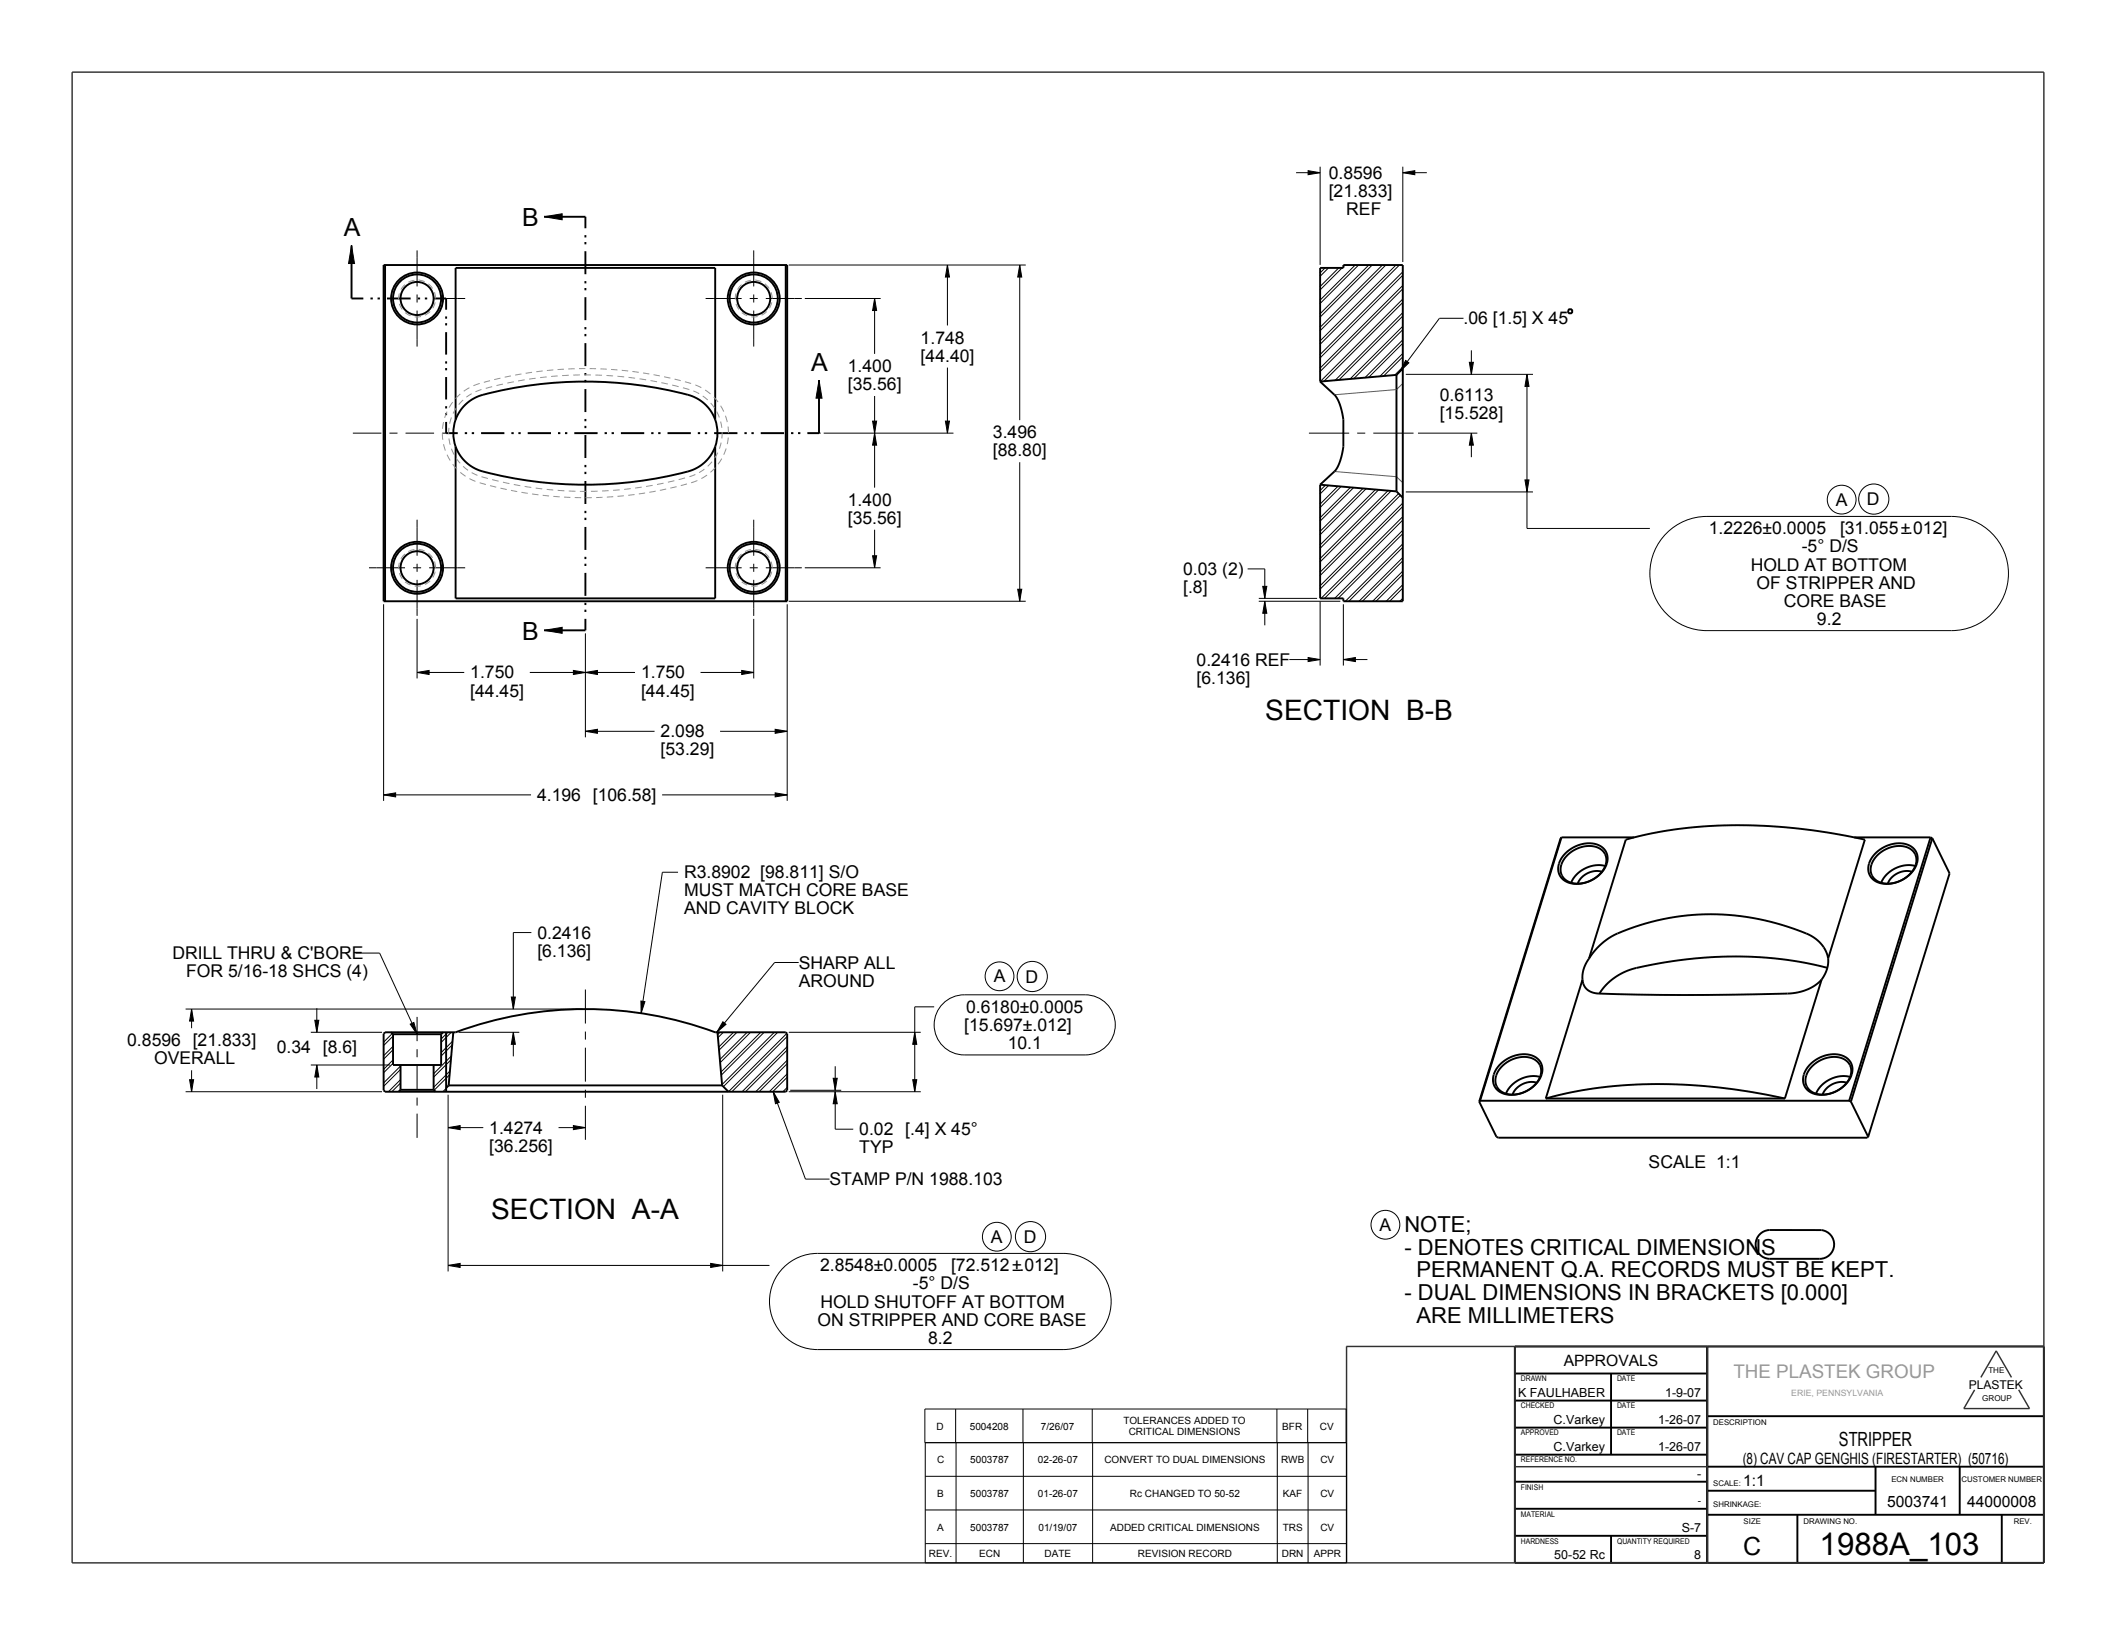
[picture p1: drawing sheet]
<svg xmlns="http://www.w3.org/2000/svg" width="559mm" height="432mm" viewBox="0 0 559 432" stroke-linecap="round" stroke-linejoin="round" font-family="sans-serif">
<g fill="#000">
<path d="M143.7 57.2l4.8-.7v1.5zM345.4 45.1l3.2 .5-3.2 .5zM370.5 45.6l3.1-.5v1zM92.8 64.8l.8 4.8h-1.6zM231 78.8l.5 3.2h-1.1zM250.2 70l.5 3.2h-1zM269.3 70l.5 3.2h-1zM371.2 95.2l.9 .6-2.4 2.3zM388 95.7h1.1l-.5 3.2zM403.2 98.9l.6 3.1h-1.1zM216.3 100.4l.8 4.8h-1.6zM230.4 111.2h1.1l-.5 3.2z"/>
<path d="M231 114.4l.5 3.2h-1.1zM249.7 111.2h1l-.5 3.2zM388.6 114.4l.5 3.2h-1.1zM402.7 126.7h1.1l-.6 3.2zM230.4 146.8h1.1l-.5 3.2zM268.8 155.6h1l-.5 3.2zM334 158.8l.5 3.2h-1zM333.5 154.9h1l-.5 3.1zM110.1 177.6l3.2-.5v1zM143.7 166.5l4.8-.8v1.6zM154.6 177.6l3.2-.5v1zM151.4 177.1l3.2 .5-3.2 .5z"/>
<path d="M195.9 177.1l3.1 .5-3.1 .5zM345.4 173.7l3.2 .5-3.2 .5zM354.8 174.2l3.1-.5v1zM154.6 193.1l3.2-.5v1.1zM204.7 192.6l3.2 .5-3.2 .6zM101.3 209.9l3.2-.5v1.1zM204.7 209.4l3.2 .5-3.2 .6zM50.6 266.5l.5 3.2h-1zM83.1 269.5h1.1l-.5 3.1zM108.3 270.5l1-.5 .8 3.1zM135.6 272.6l.5 3.2h-1.1zM135 263.3h1.1l-.5 3.2z"/>
<path d="M169.3 264.4l1 .1-1 3.1zM190.9 269.8l.8 .7-2.4 2.1zM241.6 272.6l.5 3.2h-1.1zM50.1 285.1h1l-.5 3.2zM83.7 281.3l.5 3.1h-1.1zM118.3 297.8l3.2-.5v1zM151.4 297.3l3.2 .5-3.2 .5zM204.2 288.3l1.6 2.8-1 .4zM220.6 288.3l.5 3.2h-1.1zM220 284.8h1.1l-.5 3.1zM241 285.1h1.1l-.5 3.2zM118.3 334.2l3.2-.5v1z"/>
<path d="M187.7 333.7l3.2 .5-3.2 .5z"/>
</g>
<g fill="none" stroke="#000" stroke-width=".26">
<path d="M143.7 57.2l4.8-.7v1.5zM342.3 45.6h6.3M345.4 45.1l3.2 .5-3.2 .5zM348.6 44v26M370.5 45.6l3.1-.5v1zM370.5 44v25.2M370.5 45.6h6.3M92.8 64.8l.8 4.8h-1.6zM110.1 66.1v9.5M110.1 77.8v2.1M117.8 78.8h5M186.3 78.8h9.6"/>
<path d="M198 78.8h2.1M199 66.1v9.5M199 77.8v2.1M202.2 78.8h9.5M208.3 70h62.6M212.5 78.8h20.1M231 78.8l.5 3.2h-1.1zM231 78.8v14.7M250.2 70l.5 3.2h-1zM250.2 70v16M269.3 70l.5 3.2h-1zM269.3 70v41"/>
<path d="M349.9 70.8l-1.3 1.3M350.8 70.8l-2.2 2.2M353.5 70.8l-4.9 4.9M354.4 70.8l-5.8 5.8M355.2 70l-.4 .4M357.9 70l-9.3 9.3M358.8 70l-10.2 10.2M361.5 70l-12.9 12.8M362.4 70l-13.8 13.7M365.1 70l-16.5 16.4M366 70l-17.4 17.3M368.7 70l-20.1 20"/>
<path d="M369.6 70l-21 20.9M370.5 71.8l-21.9 21.8M370.5 72.7l-21.9 21.8M370.5 75.4l-21.9 21.8M370.5 76.3l-21.9 21.8M370.5 79l-21.8 21.8M370.5 79.9l-20.9 20.8M110.1 82v9.5M199 82v9.5M250.2 97.1v17.3M370.5 82.6l-17.9 17.8M370.5 83.5l-16.9 16.8"/>
<path d="M370.5 86.2l-14 13.9M370.5 87.1l-13 12.9M370.5 89.8l-10 9.9M370.5 90.7l-9 9M370.5 93.3l-6.1 6.1M370.5 94.2l-5.1 5.1M370.5 96.9l-2.2 2.1M371.2 95.2l.9 .6-2.4 2.3zM371.2 98.9h33.6M386.5 84.1h-6.4l-10.4 14M388 95.7h1.1l-.5 3.2zM388.6 92.5v6.4"/>
<path d="M403.2 98.9l.6 3.1h-1.1zM403.2 98.9v40.7h32.5M93.2 114.4h7.5M102.8 114.4h2.2M107.1 114.4h7.5M116.8 114.4h1M216.3 114.4h.4M216.3 100.4l.8 4.8h-1.6zM217.5 114.4h34.3M230.4 111.2h1.1l-.5 3.2zM231 114.4l.5 3.2h-1.1zM231 104.6v24.2"/>
<path d="M249.7 111.2h1l-.5 3.2zM345.7 114.4h10.6M358.4 114.4h2.1M362.7 114.4h10.6M374.5 114.4h15.6M388.6 114.4l.5 3.2h-1.1zM388.6 114.4v6.3M110.1 137.3v9.5M199 137.3v9.5M231 139.9v10.1M269.3 122.1v36.7M350 128.1l-1.4 1.4"/>
<path d="M350.9 128.2l-2.3 2.2M353.3 128.4l-4.7 4.7M354.2 128.5l-5.6 5.5M356.6 128.7l-8 8M357.5 128.8l-8.9 8.8M359.9 129l-11.3 11.3M360.8 129.1l-12.2 12.1M363.2 129.3l-14.6 14.6M364.1 129.4l-15.5 15.4M366.6 129.6l-18 17.9M367.4 129.6l-18.8 18.8M369.4 130.4l-20.8 20.7"/>
<path d="M369.8 130.8l-21.2 21.2M370.5 132.9l-21.9 21.8M370.5 133.8l-21.9 21.8M370.5 136.4l-21.6 21.6M370.5 137.3l-20.7 20.7M371.2 129.9h33.6M402.7 126.7h1.1l-.6 3.2zM97.4 150h9.6M101.3 159.6v51.9M109.1 150h2.1M110.1 148.9v2.1M110.1 153.1v9.6"/>
<path d="M113.3 150h9.5M186.3 150h9.6M198 150h2.1M199 148.9v2.1M199 153.1v9.6M202.2 150h9.5M207.9 159.6v51.9M208.3 158.8h62.6M212.5 150h20.1M230.4 146.8h1.1l-.5 3.2zM268.8 155.6h1l-.5 3.2zM329.5 150.2h4.5v7.8"/>
<path d="M332.4 158.8h21.6M332.4 158h15.4M333.5 154.9h1l-.5 3.1zM334 158.8l.5 3.2h-1zM334 158.8v6.3M348.6 158.8v17M354.8 159.6v16.2M370.5 140l-18 18M370.5 140.9l-17.1 17.1M370.5 143.6l-15.2 15.2M370.5 144.5l-14.3 14.3M370.5 147.2l-11.6 11.6"/>
<path d="M370.5 148.1l-10.7 10.7M370.5 150.8l-8 8M370.5 151.7l-7.1 7.1M370.5 154.4l-4.4 4.4M370.5 155.3l-3.5 3.5M370.5 158l-.8 .8M440.1 140.8a15 15 0 0 1 10.7-4.4h64.5a15.1 15.1 0 0 1 15.1 15.1 15.1 15.1 0 0 1-15.1 15h-64.5a15.1 15.1 0 0 1-14-9.3 15.1 15.1 0 0 1 3.3-16.4zM110.1 177.6l3.2-.5v1zM110.1 163.4v15.8M110.1 177.6h12.5M139.9 177.6h27.8M143.7 166.5l4.8-.8v1.6z"/>
<path d="M151.4 177.1l3.2 .5-3.2 .5zM154.6 177.6l3.2-.5v1zM154.6 167.3v27.4M185 177.6h14M195.9 177.1l3.1 .5-3.1 .5zM199 163.4v15.8M340.5 174.2h8.1M345.4 173.7l3.2 .5-3.2 .5zM354.8 174.2l3.1-.5v1zM354.8 174.2h6.3M154.6 193.1l3.2-.5v1.1zM154.6 193.1h18.3"/>
<path d="M190.2 193.1h17.7M204.7 192.6l3.2 .5-3.2 .6zM101.3 209.9l3.2-.5v1.1zM101.3 209.9h38.9M174.9 209.9h33M204.7 209.4l3.2 .5-3.2 .6zM179.1 230.4h-4.2l-5.6 37.2M93.9 251.7h6.3l9.9 21.4M140.3 246.3h-4.7v20.2M210.9 254.2h-6.3l-15.3 18.4M49 266.5h104.8M50.6 266.5l.5 3.2h-1z"/>
<path d="M50.6 266.5v5M82.1 272.6h18.8M83.1 269.5h1.1l-.5 3.1zM83.7 266.3v6.3M103.6 272.9l-2.3 2.3M103.8 273.6l-2.5 2.5M103.8 276.3l-2.5 2.5M103.8 277.2l-2.5 2.5M103.8 279.9l-2.5 2.5M108.3 270.5l1-.5 .8 3.1zM110.1 268.6v6.4M110.1 277.1v2.1"/>
<path d="M118.3 272.6l-1.8 1.8M119.1 279.9l-4.6 4.6M119.2 278.9l-4.7 4.7M119.2 272.6l-2.7 2.7M119.4 276l-2.9 2.9M119.5 275l-3 3M121.1 272.6h16M135 263.3h1.1l-.5 3.2zM135.6 272.6l.5 3.2h-1.1zM135.6 272.6v6.4M154.6 261.3v9M154.6 272.4v2.2"/>
<path d="M154.6 276.7v9M169.3 264.4l1 .1-1 3.1zM190.1 272.6l-.6 .6M190.9 269.8l.8 .7-2.4 2.1zM191 272.6l-1.4 1.4M193.7 272.6l-3.9 3.9M194.6 272.6l-4.7 4.7M197.3 272.6l-7.2 7.2M198.2 272.6l-8 8.1M200.9 272.6l-10.5 10.5M201.8 272.6l-11.3 11.4M204.5 272.6l-13.8 13.8"/>
<path d="M205.4 272.6l-14.4 14.4M207.8 272.9l-15.4 15.4M207.9 273.7l-14.6 14.6M207.9 276.4l-11.9 11.9M207.9 277.3l-11 11M208.3 272.6h34.9M241.6 272.6l.5 3.2h-1.1zM246.7 265.9h-5.1v22.4M249 265.1a7.9 7.9 0 0 1 5.6-2.4h32a7.9 7.9 0 0 1 7.9 8 7.9 7.9 0 0 1-7.9 7.9h-32a7.9 7.9 0 0 1-7.3-4.9 7.9 7.9 0 0 1 1.7-8.6zM49 288.3h51.9M50.1 285.1h1l-.5 3.2zM50.6 282.7v5.6"/>
<path d="M82.1 281.3h20.9M83.7 281.3l.5 3.1h-1.1zM83.7 281.3v6.3M103.8 280.8l-2.5 2.5M105.8 281.5l-4.5 4.5M105.8 282.4l-4.5 4.5M105.8 285.1l-3.2 3.2M105.8 286l-2.3 2.3M110.1 281.3v6.4M110.1 289.9v2.1M110.1 294.1v6.4M117.8 287.5l-.9 .8"/>
<path d="M118.3 297.8l3.2-.5v1zM118.3 289.1v46.7M118.3 297.8h9.3M118.7 283.8l-4.1 4.1M118.8 282.9l-4.3 4.3M147.5 297.8h7.1M151.4 297.3l3.2 .5-3.2 .5zM154.6 287.8v2.1M154.6 292v9M190.9 289.1v46.7M204.2 288.3l1.6 2.8-1 .4zM204.2 288.3l8.5 23.1h6.4"/>
<path d="M207.9 280l-8.3 8.3M207.9 280.9l-7.4 7.4M207.9 283.6l-4.7 4.7M207.9 284.5l-3.8 3.8M207.9 287.2l-1.1 1.1M208.3 288.3h34.9M208.7 287.9h13.5M220 284.8h1.1l-.5 3.1zM220.6 288.3l.5 3.2h-1.1zM220.6 288.3v9.9h4.7M220.6 281.6v6.3M241 285.1h1.1l-.5 3.2z"/>
<path d="M118.3 334.2l3.2-.5v1zM118.3 334.2h84.9M187.7 333.7l3.2 .5-3.2 .5zM207.4 334.3a12.7 12.7 0 0 1 8.5-3.3h64.8a12.7 12.7 0 0 1 12.7 12.7 12.7 12.7 0 0 1-12.7 12.7h-64.8a12.7 12.7 0 0 1-11.8-8.1 12.7 12.7 0 0 1 3.3-14zM252.4 372.1v8.9M270.2 372.1v8.9M288.4 372.1v8.9M337.2 372.1v8.9M345.3 372.1v8.9M244.3 381v31.8h111.3v-31.8h-111.4v-8.9h111.3v8.9M244.3 398.8h111.3M244.3 389.9h111.3"/>
<path d="M252.5 381v31.8M270.3 381v31.8M288.5 381v31.8M337.3 381v31.8M345.4 381v31.8M244.3 407.7h111.3"/>
<circle cx="486.4" cy="131.9" r="3.8"/>
<circle cx="494.8" cy="131.8" r="4"/>
<circle cx="264" cy="257.8" r="3.8"/>
<circle cx="272.6" cy="257.9" r="4"/>
<circle cx="263.2" cy="326.6" r="3.8"/>
<circle cx="272.1" cy="326.6" r="4"/>
<circle cx="365.9" cy="323.5" r="3.8"/>
</g>
<g fill="none" stroke="#000" stroke-width=".51">
<path d="M143.7 57.2h10.9v3.1M92.8 64.8v14h3.2M97.8 78.8h.7M99.7 78.8h.6M101.3 70h106.6v88.8h-106.6zM101.7 70v88.8M102.2 78.8h6.2M110.3 78.8h.6M112.2 78.8h.6M114.7 78.8h3.1v3M154.6 62.1v.6M154.6 63.9v.6"/>
<path d="M154.6 66.4v6M154.6 74.2v.6M154.6 76.1v.6M154.6 78.5v6.1M207.5 70v88.8M117.8 83.6v.6M117.8 85.4v.5M117.8 87.7v5.9M117.8 95.4v.6M117.8 97.2v.6M117.8 99.6v5.9M154.6 86.4v.6"/>
<path d="M154.6 88.2v.6M154.6 90.6v6.1M154.6 98.5v.6M368.8 99v30.8M368.8 99l-20.2 1.8M370.5 97.3l-1.7 1.7M414.1 81.9l.3-.2h.5l.3 .2v.6l-.3 .2h-.5l-.3-.2zM117.8 111.4v3h3.1M117.8 107.3v.6M117.8 109.1v.6M120.3 110.8a10.7 10.7 0 0 0 0 7.1M120.3 110.8l1-2 1.3-1.7 1.5-1.3 2-1a103.8 103.8 0 0 1 57.1 0l1.9 1.1 1.6 1.4 1.3 1.8 .9 1.7"/>
<path d="M120.3 117.9l1 2 1.3 1.8 1.5 1.2 2 1.1a103.8 103.8 0 0 0 57.1 0l1.9-1.1 1.6-1.4 1.3-1.8 .9-1.8M120.3 117.9v40.1h68.6v-40.1M120.3 110.8v-40h68.6v40M122.7 114.4h.7M124.6 114.4h.6M127 114.4h6.2M135 114.4h.7M136.9 114.4h.6M139.4 114.4h6.1M147.4 114.4h.6M149.2 114.4h.6M151.7 114.4h6.1"/>
<path d="M154.6 100.3v.6M154.6 102.8v6M154.6 110.6v.7M154.6 112.5v.6M154.6 114.9v6.1M159.7 114.4h.6M161.5 114.4h.6M164 114.4h6.1M172 114.4h.6M173.8 114.4h.6M176.3 114.4h6.1M184.3 114.4h.6"/>
<path d="M186.1 114.4h.6M188.6 114.4h6.1M188.9 110.8a10.7 10.7 0 0 1 0 7.1M196.6 114.4h.6M198.4 114.4h.7M200.9 114.4h6.2M208.9 114.4h.6M210.7 114.4h.7M216.3 100.4v14h-3.1M348.6 100.8l4.4 4.2 1.1 2.5 .7 3.3v7.1l-.9 4-1.2 2.3-4.1 3.8M348.6 100.8v-30h6.2v-.8h15.7v88.8h-15.7v-.8h-6.2v-30M154.6 122.8v.6"/>
<path d="M154.6 124.6v.6M154.6 127v6.1M154.6 134.9v.6M154.6 136.7v.6M154.6 139.2v6M348.6 128l20.2 1.8M368.8 129.8l1.7 1.6M154.6 147.1v.6M154.6 148.9v.6M154.6 151.3v6.1M154.6 159.2v.6M154.6 163.4v3.1h-10.9"/>
<path d="M154.6 161v.6M412.4 221.2l-.3 .2-21.5 69.5M412.4 221.2l-21.5 69.5M412.4 221.2h19.2M413.4 225.3l2.5-1.7 2.6-.8a4.9 4.9 0 0 1 5.9 2.7l.1 1.3a8 8 0 0 1-7.6 6.6 4.5 4.5 0 0 1-5.4-3.5v-.5a6 6 0 0 1 1.9-4.1zM413.9 225.9a7.3 7.3 0 0 1 9.1-1.5 4.1 4.1 0 0 1-.3 6.3 7.3 7.3 0 0 1-9.3 1.6 4.1 4.1 0 0 1 .3-6.2zM423 230.2l-1.8-.2-1.9 .6-1.7 1.2-.9 1.6M423.9 228.7a8 8 0 0 0-9 4.4M489.7 221.2h20.1M495.3 225.3l2.4-1.7 2.6-.8a4.9 4.9 0 0 1 6 2.7l.1 1.3a8 8 0 0 1-7.6 6.6 4.5 4.5 0 0 1-5.4-3.5v-.5a6 6 0 0 1 1.9-4.1zM495.7 225.9a7.3 7.3 0 0 1 9.1-1.5 4.1 4.1 0 0 1-.3 6.3 7.3 7.3 0 0 1-9.2 1.6 4.1 4.1 0 0 1 .3-6.2zM504.9 230.2l-1.8-.2-2 .6-1.6 1.2-1 1.6"/>
<path d="M505.8 228.7a8 8 0 0 0-9 4.4M509.8 221.2l-21.5 69.5M509.8 221.2l.5 .2M510.3 221.4l-21.5 69.5M510.3 221.4l4.5 9.3-21.4 69.5M417.9 258.7l.3 1.4 .7 1 1 .7 1.4 .5a689.9 689.9 0 0 0 52.4 0l2.2-.5 2.1-.8 1.8-1.1 1.3-1.2M417.9 258.7l-9.7 31.4M419.6 253.1l1.4-1.8 1.7-1.8a16 16 0 0 1 4.5-3 63.1 63.1 0 0 1 51.6 1l1.4 1 1.3 1.5 .9 1.6 .4 1.5M419.6 253.1l9.7-31.4a125.5 125.5 0 0 1 53.3-1.8l9.9 1.8-9.7 31.4M419.6 253.1l-1.4 2.8-.3 1.4v1.4M481.1 258.7l-9.7 31.4M482.6 255.6a105.8 105.8 0 0 0-52.7 .7 15.1 15.1 0 0 0-7.5 6.1"/>
<path d="M482.8 253.1v1.4l-.3 1.4-1.4 2.8M101.3 273l.4-.4h18.6a98.8 98.8 0 0 1 68.6 0h18.6l.4 .4v14.9l-.4 .4h-105.8l-.4-.4zM103.3 272.6l.5 .5M103.8 273.1v8.2h12.7v-8.2M103.8 273.1h12.7M117 272.6l-.5 .5M117.8 272.6v15.7M119.7 272.6l-1.2 14.1M189.5 272.6l1.2 14.1M105.8 281.3v6.5M105.8 287.8l-.5 .5M105.8 287.8h8.7"/>
<path d="M114.5 281.3v6.5M114.5 287.8l.5 .5M118.5 286.7l-.7 .6M118.5 286.7h72.2M190.7 286.7l1.7 1.6M390.6 290.9l4.6 9.3 .5 .3h97.4l.3-.3M390.9 290.7h97.4M390.9 290.7l-.3 .2M396.2 281l2.4-1.7 2.6-.8a4.9 4.9 0 0 1 6 2.8l.1 1.2a8 8 0 0 1-7.6 6.6 4.5 4.5 0 0 1-5.4-3.5v-.5a6 6 0 0 1 1.9-4.1zM396.7 281.6a7.3 7.3 0 0 1 9-1.4 4.1 4.1 0 0 1-.3 6.2 7.3 7.3 0 0 1-9.2 1.6 4.1 4.1 0 0 1 .3-6.2zM405.8 285.9l-1.8-.1-2 .5-1.6 1.2-1 1.6M406.7 284.4a8 8 0 0 0-9 4.4"/>
<path d="M408.2 290.1a125.5 125.5 0 0 1 53.3-1.9l9.9 1.9M408.2 290.1h63.2M478.1 281l2.4-1.7 2.6-.8a4.9 4.9 0 0 1 5.9 2.8l.2 1.2a8 8 0 0 1-7.6 6.6 4.5 4.5 0 0 1-5.4-3.5v-.5a6 6 0 0 1 1.9-4.1zM478.5 281.6a7.3 7.3 0 0 1 9.1-1.4 4.1 4.1 0 0 1-.3 6.2 7.3 7.3 0 0 1-9.2 1.6 4.1 4.1 0 0 1 .2-6.2zM487.7 285.9l-1.8-.1-2 .5-1.6 1.2-1 1.6M488.3 290.7l.5 .2M488.6 284.4a8 8 0 0 0-9 4.4M488.8 290.9l4.6 9.3M464.7 326a3.8 3.8 0 0 1 2.6-1.2l13.7 .1a3.8 3.8 0 0 1 3.4 4 3.8 3.8 0 0 1-3.8 3.6h-13.4a3.8 3.8 0 0 1-3.3-2.4 3.8 3.8 0 0 1 .8-4.1zM400 355.6h139.8v57.1h-139.8zM450.8 355.6v57.1M400 377h50.8"/>
<path d="M400 369.9h50.8M400 362.7h50.8M425.4 362.7v21.5M450.8 374h89M400 398.5h50.8M400 391.3h50.8M400 384.2h50.8M450.8 393.7h44.5M450.8 387.3h89M495.3 387.3v12.7M517.5 387.3v12.7M400 405.6h50.8"/>
<path d="M425.4 405.6v7.1M450.8 400h89M474.7 400v12.7M528.6 400v12.7"/>
<circle cx="110.1" cy="78.8" r="6.9"/>
<circle cx="110.1" cy="78.8" r="6.4"/>
<circle cx="110.1" cy="78.8" r="4.4"/>
<circle cx="199" cy="78.8" r="6.9"/>
<circle cx="199" cy="78.8" r="6.4"/>
<circle cx="199" cy="78.8" r="4.4"/>
<circle cx="110.1" cy="150" r="6.9"/>
<circle cx="110.1" cy="150" r="6.4"/>
<circle cx="110.1" cy="150" r="4.4"/>
<circle cx="199" cy="150" r="6.9"/>
<circle cx="199" cy="150" r="6.4"/>
<circle cx="199" cy="150" r="4.4"/>
</g>
<path d="M19 19.1h520.8v393.6h-520.8zM355.6 355.6h184.1M355.6 355.6v57.1M400 355.6v57.1M450.8 355.6v57.1M521.5 367.1l-2.9 4.9h17.4l-2.9-4.9M523.1 363.8l4.1-7 4 7M400 387.4h50.8" fill="none" stroke="#313131" stroke-width=".38"/>
<path d="M370.5 101.3l-1.7 1.6-16.4 1.4M352.4 124.5l16.4 1.4 1.7 1.6" fill="none" stroke="#5d5d5d" stroke-width=".26"/>
<path d="M115 78.8a4.9 4.9 0 0 0-7-4.3 4.9 4.9 0 0 0-.8 8.2 4.9 4.9 0 0 0 7.7-3l.1-.9M203.9 78.8a4.9 4.9 0 0 0-7-4.3 4.9 4.9 0 0 0-.8 8.2 4.9 4.9 0 0 0 7.7-3l.1-.9M115 150a4.9 4.9 0 0 0-7-4.4 4.9 4.9 0 0 0-.8 8.3 4.9 4.9 0 0 0 7.7-3.1l.1-.8M203.9 150a4.9 4.9 0 0 0-7-4.4 4.9 4.9 0 0 0-.8 8.3 4.9 4.9 0 0 0 7.7-3.1l.1-.8" fill="none" stroke="#939393" stroke-width=".26" stroke-dasharray="1.7 1.1" stroke-linecap="butt"/>
<g fill="none" stroke="#939393" stroke-width=".26">
<path d="M132.2 99.9l-1.7 .4M134.9 99.3l-1.6 .3M137.7 98.8l-1.7 .3M140.5 98.3l-1.7 .3M141.5 99.9l-1.8 .2M143.3 98l-1.7 .2M144.4 99.5l-1.8 .2M146.1 97.7l-1.7 .2M147.3 99.3l-1.8 .1M148.9 97.5l-1.7 .1M150.2 99.1l-1.8 .1M151.8 97.4h-1.7"/>
<path d="M153.1 99l-1.7 .1M154.3 99h1.8M154.6 97.3l-1.7 .1M155.7 97.3l1.7 .1M157.2 99l1.8 .1M158.6 97.4l1.6 .1M160.2 99.2l1.7 .1M161.4 97.6l1.7 .1M163.1 99.4l1.7 .1M164.2 97.8l1.7 .2M166 99.7l1.7 .2M167 98.1l1.7 .2"/>
<path d="M169.8 98.5l1.7 .3M172.6 99l1.7 .3M175.4 99.5l1.6 .4M116.8 114.4l.1 1.7M117.1 111.5l-.2 1.7M117.1 117.3l.5 1.7M118.1 108.7l-.7 1.6M118.6 115.8l.3 1.6M118.6 113l-.1 1.7M119.2 118.5l.7 1.6M119.2 110.3l-.4 1.6M119.6 106.2l-1 1.5"/>
<path d="M120.5 107.8l-.8 1.4M121.6 104l-1.3 1.3M122.3 105.6l-1.1 1.3M124 102.4l-1.5 .9M124.6 104l-1.4 .9M126.7 101.3l-1.7 .6M127.1 102.9l-1.5 .6M129.4 100.5l-1.6 .5M130 102.1l-1.7 .5M132.8 101.4l-1.7 .4M135.7 100.8l-1.7 .4M138.6 100.3l-1.8 .3"/>
<path d="M168.9 100l1.7 .3M171.8 100.5l1.7 .3M174.7 101.1l1.7 .3M177.5 101.7l1.7 .4M178.1 100.1l1.7 .4M180.4 102.4l1.6 .5M180.9 100.8l1.6 .5M183.1 103.2l1.5 .8M183.6 101.7l1.6 .7M185.6 104.6l1.3 1M186.2 103l1.4 1M187.7 106.4l1 1.4"/>
<path d="M188.5 104.9l1.1 1.3M189.3 108.7l.7 1.6M189.5 119.6l-.8 1.4M190.3 107.2l.8 1.5M190.3 111.3l.3 1.7M190.4 116.9l-.4 1.6M190.7 114.1l-.1 1.7M191.6 109.8l.5 1.7M191.8 118.4l-.7 1.7M192.3 112.6l.1 1.8M192.3 115.6l-.2 1.7M118.1 120.1l.8 1.5"/>
<path d="M119.6 122.6l1.1 1.3M120.5 121l1 1.4M121.6 124.7l1.4 1.1M122.3 123.2l1.3 1M124 126.4l1.6 .7M124.6 124.8l1.5 .7M126.7 127.5l1.6 .5M127.1 125.9l1.7 .5M129.4 128.2l1.7 .5M130 126.7l1.7 .4M132.2 128.9l1.6 .4M132.8 127.4l1.7 .3"/>
<path d="M134.9 129.5l1.7 .3M135.7 128l1.7 .3M137.7 130l1.7 .3M138.6 128.5l1.7 .2M140.5 130.5l1.7 .2M141.5 128.9l1.7 .2M143.3 130.8l1.7 .2M144.4 129.2l1.7 .2M146.1 131.1l1.7 .1M147.3 129.5l1.7 .1M148.9 131.3l1.7 .1M150.2 129.7h1.8"/>
<path d="M151.8 131.4h1.7M153.1 129.8h1.8M156.3 131.4h-1.7M157.8 129.7l-1.7 .1M159.1 131.3l-1.7 .1M160.7 129.6l-1.7 .1M161.9 131.2l-1.7 .1M163.7 129.4l-1.8 .1M164.8 130.9l-1.7 .2M166.6 129l-1.8 .2M167.6 130.6l-1.7 .2M169.5 128.7l-1.8 .2"/>
<path d="M170.4 130.2l-1.7 .3M172.4 128.2l-1.8 .3M173.2 129.7l-1.7 .3M175.2 127.6l-1.7 .4M175.9 129.2l-1.6 .3M178.1 127l-1.7 .4M178.7 128.5l-1.7 .4M180.9 126.2l-1.7 .5M181.4 127.8l-1.6 .4M183.6 125.3l-1.6 .6M184.2 126.9l-1.7 .6M186 123.9l-1.4 .9"/>
<path d="M186.7 125.5l-1.5 .9M188 121.9l-1.1 1.3M188.9 123.5l-1.3 1.2M190.6 121.1l-1 1.5"/>
</g>
<text font-size="8.3" x="480.5" y="410.8">1988A_103</text>
<g font-size="7.4">
<text x="334.1" y="190">SECTION B-B</text>
<text x="129.7" y="322">SECTION A-A</text>
</g>
<g font-size="6.6">
<text x="137.9" y="59.8">B</text>
<text x="90.8" y="62.3">A</text>
<text x="214.3" y="97.9">A</text>
<text x="137.9" y="169">B</text>
<text x="460.4" y="410.8">C</text>
</g>
<g font-size="5.8">
<text x="370.9" y="325.5">NOTE;</text>
<text x="370.9" y="331.4">- DENOTES CRITICAL DIMENSIONS</text>
<text x="374.1" y="337.4">PERMANENT Q.A. RECORDS MUST BE KEPT.</text>
<text x="370.9" y="343.3">- DUAL DIMENSIONS IN BRACKETS [0.000]</text>
<text x="374.1" y="349.3">ARE MILLIMETERS</text>
</g>
<text font-size="5.2" x="485.6" y="381.8">STRIPPER</text>
<text font-size="5" fill="#989898" x="457.8" y="364">THE PLASTEK GROUP</text>
<g font-size="4.6">
<text x="350.9" y="47.2">0.8596</text>
<text x="350.9" y="52">[21.833]</text>
<text x="355.5" y="56.7">REF</text>
<text x="386.5" y="85.6">.06 [1.5] X 45</text>
<text x="243.1" y="90.7">1.748</text>
<text x="243.1" y="95.5">[44.40]</text>
<text x="223.9" y="98.2">1.400</text>
<text x="223.9" y="103">[35.56]</text>
<text x="380.2" y="105.8">0.6113</text>
<text x="380.2" y="110.5">[15.528]</text>
<text x="262.2" y="115.7">3.496</text>
<text x="262.2" y="120.5">[88.80]</text>
<text x="223.9" y="133.5">1.400</text>
<text x="484.8" y="133.5">A</text>
<text x="493" y="133.4">D</text>
<text x="223.9" y="138.3">[35.56]</text>
<text x="451.3" y="141.1">1.2226±0.0005</text>
<text x="485.9" y="141.1">[31.055±.012]</text>
<text x="475.8" y="145.9">-5° D/S</text>
<text x="312.5" y="151.8">0.03 (2)</text>
<text x="462.4" y="150.7">HOLD AT BOTTOM</text>
<text x="463.9" y="155.4">OF STRIPPER AND</text>
<text x="312.5" y="156.6">[.8]</text>
<text x="471.1" y="160.2">CORE BASE</text>
<text x="479.8" y="165">9.2</text>
<text x="124.2" y="179.2">1.750</text>
<text x="169.3" y="179.2">1.750</text>
<text x="316" y="175.8">0.2416 REF</text>
<text x="124.2" y="183.9">[44.45]</text>
<text x="169.3" y="183.9">[44.45]</text>
<text x="316" y="180.5">[6.136]</text>
<text x="174.4" y="194.7">2.098</text>
<text x="174.4" y="199.5">[53.29]</text>
<text x="141.8" y="211.5">4.196 [106.58]</text>
<text x="180.6" y="231.9">R3.8902 [98.811] S/O</text>
<text x="180.6" y="236.7">MUST MATCH CORE BASE</text>
<text x="180.6" y="241.5">AND CAVITY BLOCK</text>
<text x="141.9" y="247.9">0.2416</text>
<text x="45.5" y="253.3">DRILL THRU &amp; C'BORE</text>
<text x="141.9" y="252.6">[6.136]</text>
<text x="210.9" y="255.8">SHARP ALL</text>
<text x="49.1" y="258.1">FOR 5/16-18 SHCS (4)</text>
<text x="210.9" y="260.5">AROUND</text>
<text x="262.4" y="259.4">A</text>
<text x="270.8" y="259.5">D</text>
<text x="255.1" y="267.5">0.6180±0.0005</text>
<text x="254.6" y="272.3">[15.697±.012]</text>
<text x="33.6" y="276.3">0.8596 [21.833]</text>
<text x="40.7" y="281.1">OVERALL</text>
<text x="73.1" y="278.2">0.34 [8.6]</text>
<text x="266.1" y="277">10.1</text>
<text x="129.2" y="299.4">1.4274</text>
<text x="226.9" y="299.8">0.02 [.4] X 45°</text>
<text x="129.2" y="304.2">[36.256]</text>
<text x="226.9" y="304.6">TYP</text>
<text x="435.4" y="308.4">SCALE 1:1</text>
<text x="219.1" y="313">STAMP P/N 1988.103</text>
<text x="261.7" y="328.2">A</text>
<text x="270.3" y="328.2">D</text>
<text x="364.3" y="325">A</text>
<text x="216.6" y="335.8">2.8548±0.0005</text>
<text x="251.2" y="335.8">[72.512±.012]</text>
<text x="241.1" y="340.5">-5° D/S</text>
<text x="216.7" y="345.3">HOLD SHUTOFF AT BOTTOM</text>
<text x="215.9" y="350.1">ON STRIPPER AND CORE BASE</text>
<text x="245.1" y="354.8">8.2</text>
</g>
<g font-size="4.1">
<text x="412.9" y="360.8">APPROVALS</text>
<text x="460.2" y="386.7">(8) CAV CAP GENGHIS (FIRESTARTER) (50716)</text>
<text x="460.4" y="392.5">1:1</text>
<text x="498.4" y="398.1">5003741</text>
<text x="519.5" y="398.1">44000008</text>
</g>
<g font-size="3.3">
<text x="400.9" y="368.9">K FAULHABER</text>
<text x="439.7" y="368.9">1-9-07</text>
<text x="410.3" y="376">C.Varkey</text>
<text x="437.9" y="376">1-26-07</text>
<text x="410.3" y="383.1">C.Varkey</text>
<text x="437.9" y="383.1">1-26-07</text>
<text x="448.2" y="390.3">-</text>
<text x="444.1" y="404.6">S-7</text>
<text x="410.5" y="411.7">50-52 Rc</text>
<text x="447.4" y="411.7">8</text>
</g>
<text font-size="3.2" x="519.9" y="366.7">PLASTEK</text>
<g font-size="2.6">
<text x="247.4" y="377.6">D</text>
<text x="256.1" y="377.6">5004208</text>
<text x="274.9" y="377.6">7/26/07</text>
<text x="296.7" y="376.1">TOLERANCES ADDED TO</text>
<text x="338.6" y="377.6">BFR</text>
<text x="348.6" y="377.6">CV</text>
<text x="298.1" y="379.1">CRITICAL DIMENSIONS</text>
<text x="247.5" y="386.5">C</text>
<text x="256.2" y="386.5">5003787</text>
<text x="274.1" y="386.5">02-26-07</text>
<text x="291.6" y="386.5">CONVERT TO DUAL DIMENSIONS</text>
<text x="338.3" y="386.5">RWB</text>
<text x="348.7" y="386.5">CV</text>
<text x="247.5" y="395.4">B</text>
<text x="256.2" y="395.4">5003787</text>
<text x="274.1" y="395.4">01-26-07</text>
<text x="298.4" y="395.4">Rc CHANGED TO 50-52</text>
<text x="338.8" y="395.4">KAF</text>
<text x="348.7" y="395.4">CV</text>
<text x="448.4" y="397.2">-</text>
<text x="247.5" y="404.2">A</text>
<text x="256.2" y="404.2">5003787</text>
<text x="274.3" y="404.2">01/19/07</text>
<text x="293.2" y="404.2">ADDED CRITICAL DIMENSIONS</text>
<text x="338.7" y="404.2">TRS</text>
<text x="348.7" y="404.2">CV</text>
<text x="245.3" y="411.2">REV.</text>
<text x="258.6" y="411.2">ECN</text>
<text x="275.9" y="411.2">DATE</text>
<text x="300.5" y="411.2">REVISION RECORD</text>
<text x="338.5" y="411.2">DRN</text>
<text x="346.9" y="411.2">APPR</text>
</g>
<text font-size="2.3" fill="#989898" x="473.1" y="368.7">ERIE, PENNSYLVANIA</text>
<g font-size="2.1">
<text x="401.6" y="364.8">DRAWN</text>
<text x="427" y="364.8">DATE</text>
<text x="525.1" y="362.6">THE</text>
<text x="401.6" y="372">CHECKED</text>
<text x="427" y="372">DATE</text>
<text x="523.5" y="370">GROUP</text>
<text x="452.4" y="376.4">DESCRIPTION</text>
<text x="401.6" y="379.1">APPROVED</text>
<text x="427" y="379.1">DATE</text>
<text x="401.6" y="386.2">REFERENCE NO.</text>
<text x="401.6" y="393.4">FINISH</text>
<text x="452.4" y="392.5">SCALE:</text>
<text x="499.5" y="391.3">ECN NUMBER</text>
<text x="518" y="391.3">CUSTOMER NUMBER</text>
<text x="401.6" y="400.5">MATERIAL</text>
<text x="452.4" y="398.1">SHRINKAGE:</text>
<text x="401.6" y="407.7">HARDNESS</text>
<text x="427" y="407.7">QUANTITY REQUIRED</text>
<text x="460.5" y="402.4">SIZE</text>
<text x="476.2" y="402.4">DRAWING NO.</text>
<text x="531.8" y="402.4">REV.</text>
</g>
</svg>
